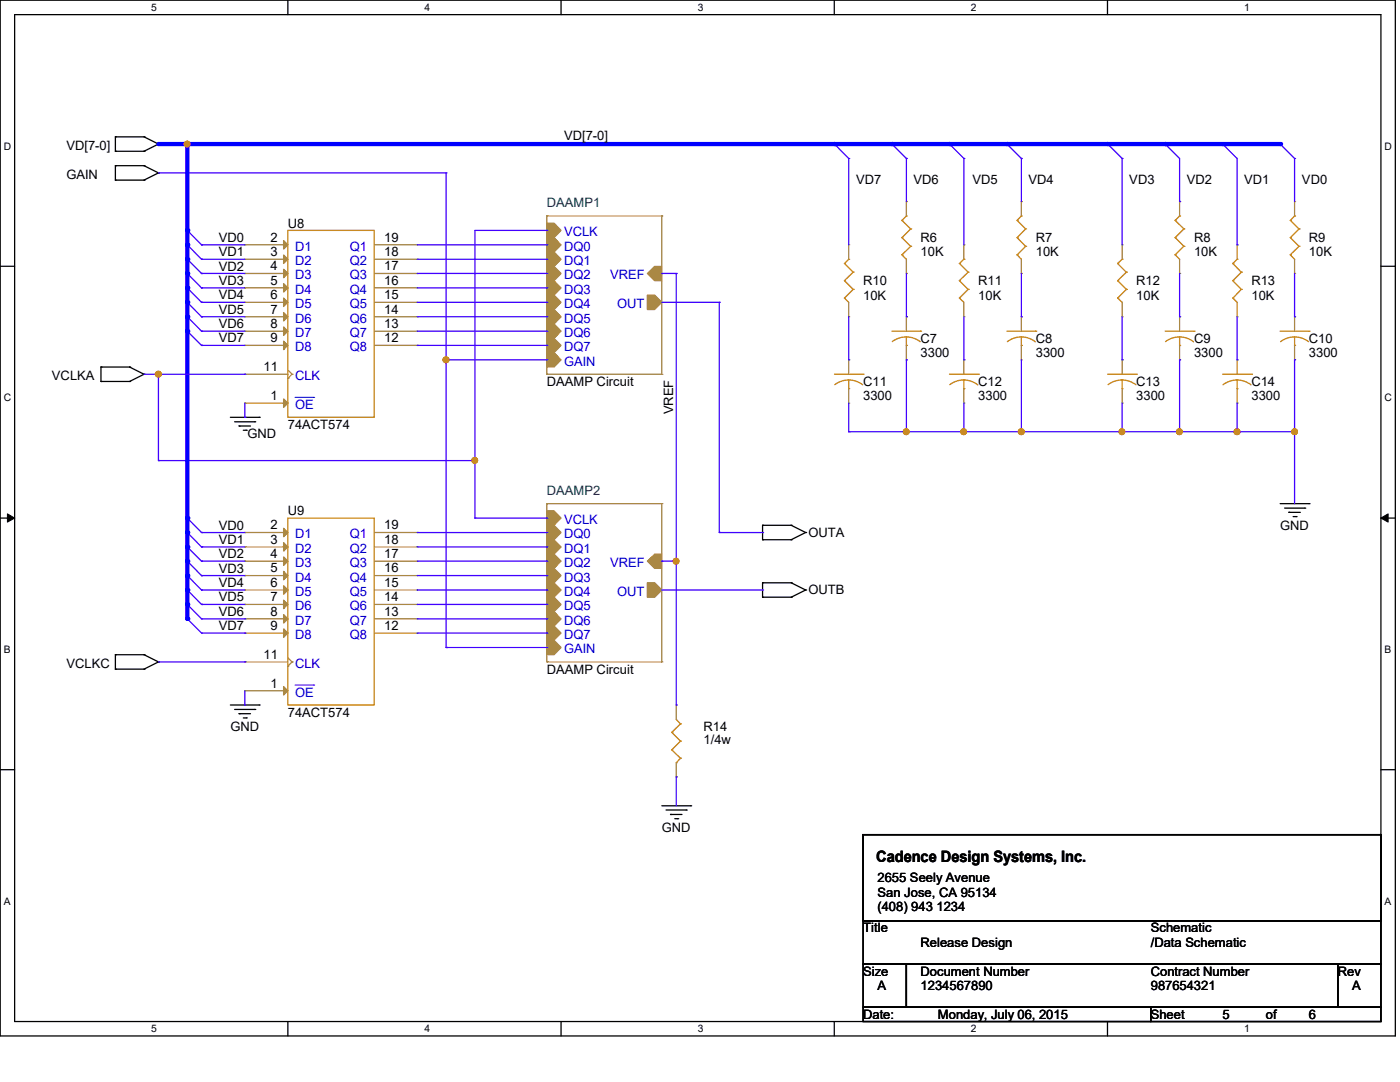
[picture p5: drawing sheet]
<svg xmlns="http://www.w3.org/2000/svg" width="279mm" height="216mm" viewBox="0 0 279 216" stroke-linecap="round" stroke-linejoin="round" font-family="sans-serif">
<path d="M0 0h278.5v206.7h-278.5zM2.9 2.9h272.7v200.9h-272.7z" fill="none" stroke="#000" stroke-width=".25"/>
<g fill="#fff">
<path d="M30.2 .3h1.1v2.3h-1.1z"/>
<path d="M30.2 204.1h1.1v2.3h-1.1z"/>
</g>
<path d="M57.4 0v2.9M57.4 203.8v2.9" fill="none" stroke="#000" stroke-width=".25"/>
<g fill="#fff">
<path d="M84.7 .3h1.1v2.3h-1.1z"/>
<path d="M84.7 204.1h1.1v2.3h-1.1z"/>
</g>
<path d="M112 0v2.9M112 203.8v2.9" fill="none" stroke="#000" stroke-width=".25"/>
<g fill="#fff">
<path d="M139.2 .3h1.1v2.3h-1.1z"/>
<path d="M139.2 204.1h1.1v2.3h-1.1z"/>
</g>
<path d="M166.5 0v2.9M166.5 203.8v2.9" fill="none" stroke="#000" stroke-width=".25"/>
<g fill="#fff">
<path d="M193.8 .3h1.1v2.3h-1.1z"/>
<path d="M193.8 204.1h1.1v2.3h-1.1z"/>
</g>
<path d="M221 0v2.9M221 203.8v2.9" fill="none" stroke="#000" stroke-width=".25"/>
<g fill="#fff">
<path d="M248.3 .3h1.1v2.3h-1.1z"/>
<path d="M248.3 204.1h1.1v2.3h-1.1z"/>
<path d="M.8 28h1.4v2.3h-1.4z"/>
<path d="M276.3 28h1.4v2.3h-1.4z"/>
<path d="M.8 78.2h1.4v2.3h-1.4z"/>
<path d="M276.3 78.2h1.4v2.3h-1.4z"/>
</g>
<path d="M0 53.1h2.9M275.6 53.1h2.9" fill="none" stroke="#000" stroke-width=".25"/>
<g fill="#fff">
<path d="M.8 128.5h1.3v2.2h-1.3z"/>
<path d="M276.3 128.5h1.3v2.2h-1.3z"/>
</g>
<path d="M0 103.4h2.9M275.6 103.4h2.9" fill="none" stroke="#000" stroke-width=".25"/>
<path d="M1.5 102.5l1.4 .9-1.4 .8zM275.6 103.4l1.4-.9v1.7z" fill="#000" stroke="#000" stroke-width=".2"/>
<g fill="#fff">
<path d="M.8 178.7h1.3v2.2h-1.3z"/>
<path d="M276.3 178.7h1.3v2.2h-1.3z"/>
</g>
<g fill="none" stroke="#000" stroke-width=".25">
<path d="M23 30.2h.1M23 27.3h.1M23 35.9h.1M23 33.1h.1M23 27.3v2.9M23 33.1v2.8M23 30.2h5.7M23 27.3h5.7M23 35.9h5.7M23 33.1h5.7M28.7 30.2h.1M28.7 27.3h.1"/>
<path d="M28.7 35.9h.1M28.7 33.1h.1M28.7 27.3l2.9 1.4M28.7 33.1l2.9 1.4M31.6 28.7h.1M31.6 34.5h.1M31.6 28.7l-2.9 1.5M31.6 34.5l-2.9 1.4M20.2 76.1h.1M20.2 73.2h.1M20.2 76.1h5.7M20.2 73.2v2.9"/>
<path d="M20.2 73.2h5.7M25.9 76.1h.1M25.9 73.2h.1M25.9 73.2l2.8 1.5M28.7 74.7h.1M28.7 74.7l-2.8 1.4M46 83.3h5.7M46.8 84.2h4M47.7 85h.1M47.7 85h2.3M48.6 85.9h.5M49.1 85.9h.1"/>
<path d="M50.8 84.2h.1M51.7 83.3h.1M152.2 119.2h.1M152.2 116.3h.1M152.2 107.7h.1M152.2 104.8h.1M152.2 116.3h5.7M152.2 119.2h5.7M152.2 104.8v2.9M152.2 116.3v2.9M152.2 104.8h5.7M152.2 107.7h5.7"/>
<path d="M157.9 116.3h.1M157.9 119.2h.1M157.9 104.8h.1M157.9 107.7h.1M157.9 116.3l2.9 1.4M157.9 104.8l2.9 1.5M160.8 117.7h.1M160.8 106.3h.1M160.8 117.7l-2.9 1.5M160.8 106.3l-2.9 1.4M255.5 100.5h5.7M256.4 101.4h4"/>
<path d="M257.2 102.2h.1M257.2 102.2h2.3M258.1 103.1h.6M258.7 103.1h.1M260.4 101.4h.1M261.2 100.5h.1M23 133.5h.1M23 130.6h.1M23 133.5h5.7M23 130.6v2.9M23 130.6h5.7M28.7 133.5h.1"/>
<path d="M28.7 130.6h.1M28.7 130.6l2.9 1.5M31.6 132.1h.1M31.6 132.1l-2.9 1.4M0 153.6h2.9M46 140.7h5.7M46.8 141.6h4M47.7 142.4h.1M47.7 142.4h2.3M48.6 143.3h.5M49.1 143.3h.1M50.8 141.6h.1"/>
<path d="M51.7 140.7h.1M275.6 153.6h2.9M132.1 160.8h5.7M132.9 161.6h4M133.8 162.5h.1M133.8 162.5h2.3M134.7 163.4h.6M135.3 163.4h.1M136.9 161.6h.1M137.8 160.8h.1M172.3 166.5h103.3v17.2h-103.3zM172.3 183.7h103.3v8.7h-103.3z"/>
<path d="M172.3 192.4h8.6v8.6h-8.6zM180.9 192.4h86.1v8.6h-86.1zM267 192.4h8.6v8.6h-8.6zM172.3 201h57.4v2.8h-57.4zM229.7 201h45.9v2.8h-45.9z"/>
</g>
<g fill="none" stroke="#4200ff" stroke-width=".25">
<path d="M31.6 34.5h57.4M89 34.5h.1M166.5 28.7h.1M166.5 28.7l2.9 2.9M178 28.7h.1M178 28.7l2.9 2.9M189.5 28.7h.1M189.5 28.7l2.9 2.9M201 28.7h.1M201 28.7l2.8 2.9M221.1 28.7h.1M221.1 28.7l2.8 2.9"/>
<path d="M232.5 28.7h.1M232.5 28.7l2.9 2.9M244 28.7h.1M244 28.7l2.9 2.9M255.5 28.7h.1M255.5 28.7l2.9 2.9M37.4 57.4l2.8 2.9M37.4 48.9l2.8 2.8M37.4 46l2.8 2.9M37.4 51.7l2.8 2.9M37.4 54.6l2.8 2.8M40.2 51.7h.1"/>
<path d="M40.2 48.9h.1M40.2 54.6h.1M40.2 57.4h.1M109.1 46h.1M109.1 46h-14.3v45.9M132.1 54.6h2.9M135 54.6h.1M135 54.6v86.1M203.8 54.6v8.6M235.4 54.6v8.6M258.4 54.6v8.6M28.7 74.7h2.9"/>
<path d="M31.6 74.7h.1M31.6 74.7v17.2M37.4 63.2l2.8 2.9M37.4 66.1l2.8 2.8M37.4 60.3l2.8 2.9M40.2 60.3h.1M40.2 66.1h.1M40.2 68.9h.1M40.2 63.2h.1M89 71.8h20.1M109.1 71.8h.1M132.1 60.3h11.5"/>
<path d="M143.6 60.3h.1M143.6 60.3v46M169.4 71.8h.1M169.4 63.2v8.6M180.9 71.8h.1M180.9 71.8v14.3M192.4 71.8h.1M192.4 63.2v8.6M203.8 63.2h.1M203.8 71.8v14.3M223.9 71.8h.1M223.9 63.2v8.6"/>
<path d="M235.4 71.8h.1M235.4 63.2h.1M235.4 71.8v14.3M246.9 71.8h.1M246.9 63.2v8.6M258.4 71.8h.1M258.4 63.2h.1M258.4 71.8v28.7M31.6 91.9h.1M31.6 91.9h63.2M94.8 91.9h.1M169.4 86.1h.1"/>
<path d="M169.4 86.1h89M169.4 80.4v5.7M180.9 86.1h.1M192.4 86.1h.1M192.4 80.4v5.7M203.8 86.1h.1M223.9 86.1h.1M223.9 80.4v5.7M235.4 86.1h.1M246.9 86.1h.1M246.9 80.4v5.7M258.4 86.1h.1"/>
<path d="M37.4 114.9l2.8 2.8M37.4 117.7l2.8 2.9M37.4 106.3l2.8 2.8M37.4 109.1l2.8 2.9M37.4 103.4l2.8 2.9M37.4 112l2.8 2.9M40.2 117.7h.1M40.2 109.1h.1M40.2 112h.1M40.2 106.3h.1M40.2 114.9h.1M132.1 112h.1"/>
<path d="M132.1 117.7h20.1M132.1 112h2.9M135 112h.1M143.6 106.3h.1M143.6 106.3h8.6M152.2 117.7h.1M152.2 106.3h.1M31.6 132.1h17.3M37.4 123.5l2.8 2.8M37.4 120.6l2.8 2.9M40.2 126.3h.1M40.2 120.6h.1"/>
<path d="M40.2 123.5h.1M48.9 132.1h.1M89 129.2h20.1M109.1 129.2h.1M135 140.7h.1M135 155h.1M135 155v5.8"/>
</g>
<g fill="none" stroke="#cc8006" stroke-width=".25">
<path d="M57.4 46h17.3v37.3h-17.3zM168.5 59.5h.1M168.5 56h.1M168.5 52.6h.1M168.5 59.5l.9 .8M168.5 56l1.8 1.7M168.5 52.6l1.8 1.7M169.4 51.7h.1M169.4 51.7l-.9 .9M170.3 57.7h.1M170.3 54.3h.1M170.3 57.7l-1.8 1.8"/>
<path d="M170.3 54.3l-1.8 1.7M180 50.8h.1M180 47.4h.1M180 44h.1M180 50.8l.9 .9M180 47.4l1.7 1.7M180 44l1.7 1.7M180.9 43.1h.1M180.9 43.1l-.9 .9M181.7 49.1h.1M181.7 45.7h.1M181.7 49.1l-1.7 1.7"/>
<path d="M181.7 45.7l-1.7 1.7M191.5 59.5h.1M191.5 56h.1M191.5 52.6h.1M191.5 59.5l.9 .8M191.5 56l1.7 1.7M191.5 52.6l1.7 1.7M192.4 51.7h.1M192.4 51.7l-.9 .9M193.2 57.7h.1M193.2 54.3h.1M193.2 57.7l-1.7 1.8"/>
<path d="M193.2 54.3l-1.7 1.7M203 50.8h.1M203 47.4h.1M203 44h.1M203 50.8l.8 .9M203 47.4l1.7 1.7M203 44l1.7 1.7M203.8 43.1h.1M203.8 43.1l-.8 .9M204.7 49.1h.1M204.7 45.7h.1M204.7 49.1l-1.7 1.7"/>
<path d="M204.7 45.7l-1.7 1.7M223.1 59.5h.1M223.1 56h.1M223.1 52.6h.1M223.1 59.5l.8 .8M223.1 56l1.7 1.7M223.1 52.6l1.7 1.7M223.9 51.7h.1M223.9 51.7l-.8 .9M224.8 57.7h.1M224.8 54.3h.1M224.8 57.7l-1.7 1.8"/>
<path d="M224.8 54.3l-1.7 1.7M234.5 50.8h.1M234.5 47.4h.1M234.5 44h.1M234.5 50.8l.9 .9M234.5 47.4l1.8 1.7M234.5 44l1.8 1.7M235.4 43.1h.1M235.4 43.1l-.9 .9M236.3 49.1h.1M236.3 45.7h.1M236.3 49.1l-1.8 1.7"/>
<path d="M236.3 45.7l-1.8 1.7M246 59.5h.1M246 56h.1M246 52.6h.1M246 59.5l.9 .8M246 56l1.7 1.7M246 52.6l1.7 1.7M246.9 51.7h.1M246.9 51.7l-.9 .9M247.7 57.7h.1M247.7 54.3h.1M247.7 57.7l-1.7 1.8"/>
<path d="M247.7 54.3l-1.7 1.7M257.5 50.8h.1M257.5 47.4h.1M257.5 44h.1M257.5 50.8l.9 .9M257.5 47.4l1.7 1.7M257.5 44l1.7 1.7M258.4 43.1h.1M258.4 43.1l-.9 .9M259.2 49.1h.1M259.2 45.7h.1M259.2 49.1l-1.7 1.7"/>
<path d="M259.2 45.7l-1.7 1.7M166.5 74.7h5.8M169.4 77.6h.1M169.4 75.8l1.5 .3 1.3 .7M169.4 75.8l-1.5 .3-1.3 .7M169.4 75.8v1.8M172.3 74.7h.1M178 66.1h5.7M180.9 68.9h.1M180.9 67.2l1.4 .3 1.3 .7M180.9 67.2l-1.5 .3-1.3 .7M180.9 67.2v1.7"/>
<path d="M183.7 66.1h.1M189.5 74.7h5.7M192.4 77.6h.1M192.4 75.8l1.4 .3 1.3 .7M192.4 75.8l-1.5 .3-1.3 .7M192.4 75.8v1.8M195.2 74.7h.1M201 66.1h5.7M203.8 68.9h.1M203.8 67.2l1.5 .3 1.3 .7M203.8 67.2l-1.5 .3-1.3 .7M203.8 67.2v1.7"/>
<path d="M206.7 66.1h.1M221.1 74.7h5.7M223.9 77.6h.1M223.9 75.8l1.5 .3 1.3 .7M223.9 75.8l-1.5 .3-1.3 .7M223.9 75.8v1.8M226.8 74.7h.1M232.5 66.1h5.8M235.4 68.9h.1M235.4 67.2l1.5 .3 1.3 .7M235.4 67.2l-1.5 .3-1.3 .7M235.4 67.2v1.7"/>
<path d="M238.3 66.1h.1M244 74.7h5.8M246.9 77.6h.1M246.9 75.8l1.5 .3 1.3 .7M246.9 75.8l-1.5 .3-1.3 .7M246.9 75.8v1.8M249.8 74.7h.1M255.5 66.1h5.7M258.4 68.9h.1M258.4 67.2l1.4 .3 1.4 .7M258.4 67.2l-1.5 .3-1.3 .7M258.4 67.2v1.7"/>
<path d="M261.2 66.1h.1M57.4 103.4h17.3v37.3h-17.3zM134.1 146.1h.1M134.1 149.6h.1M134.1 146.1l1.7 1.8M134.1 149.6l1.7 1.7M135 152.2h.1M135 143.6l.8 .8M135.8 144.4h.1M135.8 147.9h.1M135.8 151.3h.1M135.8 144.4l-1.7 1.7"/>
<path d="M135.8 147.9l-1.7 1.7M135.8 151.3l-.8 .9"/>
</g>
<g fill="#a84" stroke="#a84" stroke-width=".25">
<path d="M56.6 48l.8 .9-.8 .8z"/>
<path d="M56.6 50.9l.8 .8-.8 .9z"/>
<path d="M56.6 53.7l.8 .9-.8 .8z"/>
<path d="M56.6 56.6l.8 .8-.8 .9z"/>
<path d="M56.6 59.5l.8 .8-.8 .9z"/>
<path d="M56.6 62.4l.8 .8-.8 .9z"/>
<path d="M56.6 65.2l.8 .9-.8 .8z"/>
<path d="M56.6 68.1l.8 .8-.8 .9z"/>
<path d="M56.6 79.6l.8 .8-.8 .9z"/>
<path d="M56.6 105.4l.8 .9-.8 .8z"/>
<path d="M56.6 108.3l.8 .8-.8 .9z"/>
<path d="M56.6 111.1l.8 .9-.8 .8z"/>
<path d="M56.6 114l.8 .9-.8 .8z"/>
<path d="M56.6 116.9l.8 .8-.8 .9z"/>
<path d="M56.6 119.8l.8 .8-.8 .9z"/>
<path d="M56.6 122.6l.8 .9-.8 .8z"/>
<path d="M56.6 125.5l.8 .8-.8 .9z"/>
<path d="M56.6 137l.8 .8-.8 .9z"/>
<path d="M109.1 101.9h1.5l1.4 1.5-1.4 1.4h-1.5z" fill-rule="evenodd"/>
<path d="M109.1 104.8h1.5l1.4 1.5-1.4 1.4h-1.5z" fill-rule="evenodd"/>
<path d="M109.1 107.7h1.5l1.4 1.4-1.4 1.5h-1.5z" fill-rule="evenodd"/>
<path d="M109.1 110.6h1.5l1.4 1.4-1.4 1.4h-1.5z" fill-rule="evenodd"/>
<path d="M109.1 113.4h1.5l1.4 1.5-1.4 1.4h-1.5z" fill-rule="evenodd"/>
<path d="M109.1 116.3h1.5l1.4 1.4-1.4 1.5h-1.5z" fill-rule="evenodd"/>
<path d="M109.1 119.2h1.5l1.4 1.4-1.4 1.4h-1.5z" fill-rule="evenodd"/>
<path d="M109.1 122h1.5l1.4 1.5-1.4 1.4h-1.5z" fill-rule="evenodd"/>
<path d="M109.1 124.9h1.5l1.4 1.4-1.4 1.5h-1.5z" fill-rule="evenodd"/>
<path d="M109.1 127.8h1.5l1.4 1.4-1.4 1.4h-1.5z" fill-rule="evenodd"/>
<path d="M129.2 112l1.4-1.4h1.5v2.8h-1.5z" fill-rule="evenodd"/>
<path d="M129.2 116.3h1.4l1.5 1.4-1.5 1.5h-1.4z" fill-rule="evenodd"/>
<path d="M109.1 44.5h1.5l1.4 1.5-1.4 1.4h-1.5z" fill-rule="evenodd"/>
<path d="M109.1 47.4h1.5l1.4 1.5-1.4 1.4h-1.5z" fill-rule="evenodd"/>
<path d="M109.1 50.3h1.5l1.4 1.4-1.4 1.5h-1.5z" fill-rule="evenodd"/>
<path d="M109.1 53.2h1.5l1.4 1.4-1.4 1.4h-1.5z" fill-rule="evenodd"/>
<path d="M109.1 56h1.5l1.4 1.4-1.4 1.5h-1.5z" fill-rule="evenodd"/>
<path d="M109.1 58.9h1.5l1.4 1.4-1.4 1.5h-1.5z" fill-rule="evenodd"/>
<path d="M109.1 61.8h1.5l1.4 1.4-1.4 1.4h-1.5z" fill-rule="evenodd"/>
<path d="M109.1 64.6h1.5l1.4 1.5-1.4 1.4h-1.5z" fill-rule="evenodd"/>
<path d="M109.1 67.5h1.5l1.4 1.4-1.4 1.5h-1.5z" fill-rule="evenodd"/>
<path d="M109.1 70.4h1.5l1.4 1.4-1.4 1.4h-1.5z" fill-rule="evenodd"/>
<path d="M129.2 54.6l1.4-1.4h1.5v2.8h-1.5z" fill-rule="evenodd"/>
<path d="M129.2 58.9h1.4l1.5 1.4-1.5 1.5h-1.4z" fill-rule="evenodd"/>
</g>
<g fill="none" stroke="#a84" stroke-width=".25">
<path d="M48.9 48.9h.1M48.9 51.7h.1M48.9 54.6h.1M48.9 57.4h.1M48.9 48.9h8.5M48.9 51.7h8.5M48.9 54.6h8.5M48.9 57.4h8.5M74.7 48.9h8.6M74.7 51.7h8.6M74.7 54.6h8.6M74.7 57.4h8.6"/>
<path d="M83.3 48.9h.1M83.3 51.7h.1M83.3 54.6h.1M83.3 57.4h.1M109.1 43.1h.1M109.1 43.1v31.6M109.1 43.1h23M132.1 43.1h.1M132.1 43.1v31.6M169.4 48.9h.1M169.4 48.9v2.8M180.9 54.6h.1"/>
<path d="M180.9 40.2h.1M180.9 40.2v2.9M180.9 51.7v2.9M192.4 48.9h.1M192.4 48.9v2.8M203.8 54.6h.1M203.8 40.2h.1M203.8 40.2v2.9M203.8 51.7v2.9M223.9 48.9h.1M223.9 48.9v2.8M235.4 54.6h.1"/>
<path d="M235.4 40.2h.1M235.4 40.2v2.9M235.4 51.7v2.9M246.9 48.9h.1M246.9 48.9v2.8M258.4 54.6h.1M258.4 40.2h.1M258.4 40.2v2.9M258.4 51.7v2.9M48.9 60.3h.1M48.9 63.2h.1M48.9 66.1h.1"/>
<path d="M48.9 68.9h.1M48.9 74.7h.1M48.9 60.3h8.5M48.9 63.2h8.5M48.9 66.1h8.5M48.9 68.9h8.5M48.9 74.7h8.5M57.4 75.5h.1M57.4 73.8l.9 .9M58.3 74.7h.1M58.3 74.7l-.9 .8M74.7 60.3h8.6"/>
<path d="M74.7 63.2h8.6M74.7 66.1h8.6M74.7 68.9h8.6M83.3 60.3h.1M83.3 63.2h.1M83.3 66.1h.1M83.3 68.9h.1M109.1 74.7h.1M109.1 74.7h23M132.1 74.7h.1M169.4 63.2h.1M169.4 71.8h.1"/>
<path d="M169.4 60.3v2.9M169.4 71.8v2.9M169.4 77.6v2.8M180.9 63.2h.1M180.9 71.8h.1M180.9 63.2v2.9M180.9 68.9v2.9M192.4 63.2h.1M192.4 71.8h.1M192.4 60.3v2.9M192.4 71.8v2.9M192.4 77.6v2.8"/>
<path d="M203.8 63.2h.1M203.8 71.8h.1M203.8 63.2v2.9M203.8 68.9v2.9M223.9 63.2h.1M223.9 71.8h.1M223.9 60.3v2.9M223.9 71.8v2.9M223.9 77.6v2.8M235.4 63.2h.1M235.4 71.8h.1M235.4 63.2v2.9"/>
<path d="M235.4 68.9v2.9M246.9 63.2h.1M246.9 71.8h.1M246.9 60.3v2.9M246.9 71.8v2.9M246.9 77.6v2.8M258.4 63.2h.1M258.4 71.8h.1M258.4 63.2v2.9M258.4 68.9v2.9M48.9 80.4h.1M48.9 80.4h8.5"/>
<path d="M169.4 80.4h.1M192.4 80.4h.1M223.9 80.4h.1M246.9 80.4h.1M48.9 106.3h.1M48.9 109.1h.1M48.9 112h.1M48.9 114.9h.1M48.9 117.7h.1M48.9 106.3h8.5M48.9 109.1h8.5M48.9 112h8.5"/>
<path d="M48.9 114.9h8.5M48.9 117.7h8.5M74.7 106.3h8.6M74.7 109.1h8.6M74.7 112h8.6M74.7 114.9h8.6M74.7 117.7h8.6M83.3 106.3h.1M83.3 109.1h.1M83.3 112h.1M83.3 114.9h.1M83.3 117.7h.1"/>
<path d="M109.1 100.5h.1M109.1 100.5h23M109.1 100.5v31.6M132.1 100.5h.1M132.1 100.5v31.6M48.9 120.6h.1M48.9 123.5h.1M48.9 126.3h.1M48.9 132.1h.1M48.9 137.8h.1M48.9 120.6h8.5M48.9 123.5h8.5"/>
<path d="M48.9 126.3h8.5M48.9 132.1h8.5M48.9 137.8h8.5M57.4 132.9h.1M57.4 131.2l.9 .9M58.3 132.1h.1M58.3 132.1l-.9 .8M74.7 120.6h8.6M74.7 123.5h8.6M74.7 126.3h8.6M83.3 120.6h.1M83.3 123.5h.1"/>
<path d="M83.3 126.3h.1M109.1 132.1h.1M109.1 132.1h23M132.1 132.1h.1M135 140.7h.1M135 155h.1M135 140.7v2.9M135 152.2v2.8"/>
</g>
<path d="M58.9 79.3h3.7M62.6 79.3h.1M58.9 136.7h3.7M62.6 136.7h.1" fill="none" stroke="#00c" stroke-width=".2"/>
<g fill="#f00" stroke="#f00" stroke-width=".25">
<circle cx="258.4" cy="86.1" r=".55"/>
<circle cx="94.7" cy="91.9" r=".55"/>
<circle cx="235.4" cy="86.1" r=".55"/>
<circle cx="180.8" cy="86.1" r=".55"/>
<circle cx="246.9" cy="86.1" r=".56"/>
<circle cx="134.9" cy="112" r=".55"/>
<circle cx="192.3" cy="86.1" r=".55"/>
<circle cx="203.8" cy="86.1" r=".56"/>
<circle cx="223.9" cy="86.1" r=".55"/>
</g>
<path d="M37.4 48.9v2.8" fill="none" stroke="#00f" stroke-width=".85"/>
<circle cx="37.4" cy="51.7" r=".42" fill="#00f"/>
<path d="M37.4 103.4v2.9" fill="none" stroke="#00f" stroke-width=".85"/>
<circle cx="37.4" cy="106.3" r=".42" fill="#00f"/>
<path d="M37.4 57.4v2.9" fill="none" stroke="#00f" stroke-width=".85"/>
<circle cx="37.4" cy="60.3" r=".42" fill="#00f"/>
<path d="M246.9 31.6v17.3M40.2 57.4h.1M40.2 57.4h8.7M246.9 48.9h.1" fill="none" stroke="#4200ff" stroke-width=".25"/>
<path d="M178 28.7h11.5" fill="none" stroke="#00f" stroke-width=".85"/>
<circle cx="189.5" cy="28.7" r=".42" fill="#00f"/>
<path d="M37.4 51.7v2.9" fill="none" stroke="#00f" stroke-width=".85"/>
<circle cx="37.4" cy="54.6" r=".42" fill="#00f"/>
<path d="M223.9 31.6h.1M223.9 31.6v17.3M40.2 48.9h.1M40.2 48.9h8.7M180.9 54.6v8.6M180.9 63.2h.1M40.2 109.1h.1M40.2 109.1h8.7" fill="none" stroke="#4200ff" stroke-width=".25"/>
<path d="M166.5 28.7h11.5" fill="none" stroke="#00f" stroke-width=".85"/>
<circle cx="178" cy="28.7" r=".42" fill="#00f"/>
<path d="M40.2 51.7h.1M40.2 51.7h8.7M40.2 66.1h.1M40.2 66.1h8.7" fill="none" stroke="#4200ff" stroke-width=".25"/>
<path d="M201 28.7h20.1" fill="none" stroke="#00f" stroke-width=".85"/>
<circle cx="221.1" cy="28.7" r=".42" fill="#00f"/>
<path d="M37.4 63.2v2.9" fill="none" stroke="#00f" stroke-width=".85"/>
<circle cx="37.4" cy="66.1" r=".42" fill="#00f"/>
<path d="M169.4 31.6h.1M169.4 31.6v17.3M258.4 31.6h.1M258.4 31.6v8.6M40.2 68.9h.1M40.2 68.9h8.7" fill="none" stroke="#4200ff" stroke-width=".25"/>
<path d="M189.5 28.7h11.5" fill="none" stroke="#00f" stroke-width=".85"/>
<circle cx="201" cy="28.7" r=".42" fill="#00f"/>
<path d="M40.2 123.5h8.7M48.9 123.5h.1" fill="none" stroke="#4200ff" stroke-width=".25"/>
<path d="M37.4 28.7v17.3" fill="none" stroke="#00f" stroke-width=".85"/>
<circle cx="37.4" cy="46" r=".42" fill="#00f"/>
<path d="M37.4 46v2.9" fill="none" stroke="#00f" stroke-width=".85"/>
<circle cx="37.4" cy="48.9" r=".42" fill="#00f"/>
<path d="M180.9 31.6h.1M180.9 31.6v8.6" fill="none" stroke="#4200ff" stroke-width=".25"/>
<path d="M221.1 28.7h11.4" fill="none" stroke="#00f" stroke-width=".85"/>
<circle cx="232.5" cy="28.7" r=".42" fill="#00f"/>
<path d="M40.2 54.6h.1M40.2 54.6h8.7" fill="none" stroke="#4200ff" stroke-width=".25"/>
<path d="M37.4 114.9v2.8" fill="none" stroke="#00f" stroke-width=".85"/>
<circle cx="37.4" cy="117.7" r=".42" fill="#00f"/>
<path d="M37.4 109.1v2.9" fill="none" stroke="#00f" stroke-width=".85"/>
<circle cx="37.4" cy="112" r=".42" fill="#00f"/>
<path d="M31.6 28.7h5.8" fill="none" stroke="#00f" stroke-width=".85"/>
<circle cx="37.4" cy="28.7" r=".42" fill="#00f"/>
<path d="M40.2 120.6h.1M40.2 120.6h8.7" fill="none" stroke="#4200ff" stroke-width=".25"/>
<path d="M37.4 120.6v2.9" fill="none" stroke="#00f" stroke-width=".85"/>
<circle cx="37.4" cy="123.5" r=".42" fill="#00f"/>
<path d="M37.4 106.3v2.8" fill="none" stroke="#00f" stroke-width=".85"/>
<circle cx="37.4" cy="109.1" r=".42" fill="#00f"/>
<path d="M203.8 31.6h.1M203.8 31.6v8.6" fill="none" stroke="#4200ff" stroke-width=".25"/>
<path d="M37.4 28.7h129.1" fill="none" stroke="#00f" stroke-width=".85"/>
<circle cx="166.5" cy="28.7" r=".42" fill="#00f"/>
<circle cx="37.3" cy="28.7" r=".55" fill="#f00" stroke="#f00" stroke-width=".25"/>
<path d="M40.2 106.3h.1M40.2 114.9h.1M40.2 112h.1M40.2 106.3h8.7M40.2 114.9h8.7M40.2 112h8.7" fill="none" stroke="#4200ff" stroke-width=".25"/>
<path d="M37.4 66.1v37.3" fill="none" stroke="#00f" stroke-width=".85"/>
<circle cx="37.4" cy="103.4" r=".42" fill="#00f"/>
<path d="M235.4 31.6v8.6M235.4 40.2h.1M40.2 63.2h.1M40.2 63.2h8.7" fill="none" stroke="#4200ff" stroke-width=".25"/>
<path d="M37.4 54.6v2.8" fill="none" stroke="#00f" stroke-width=".85"/>
<circle cx="37.4" cy="57.4" r=".42" fill="#00f"/>
<path d="M37.4 112v2.9" fill="none" stroke="#00f" stroke-width=".85"/>
<circle cx="37.4" cy="114.9" r=".42" fill="#00f"/>
<path d="M37.4 60.3v2.9" fill="none" stroke="#00f" stroke-width=".85"/>
<circle cx="37.4" cy="63.2" r=".42" fill="#00f"/>
<path d="M37.4 117.7v2.9" fill="none" stroke="#00f" stroke-width=".85"/>
<circle cx="37.4" cy="120.6" r=".42" fill="#00f"/>
<path d="M40.2 117.7h.1M40.2 117.7h8.7M40.2 126.3h8.7M48.9 126.3h.1" fill="none" stroke="#4200ff" stroke-width=".25"/>
<path d="M232.5 28.7h11.5" fill="none" stroke="#00f" stroke-width=".85"/>
<circle cx="244" cy="28.7" r=".42" fill="#00f"/>
<path d="M192.4 31.6h.1M192.4 31.6v17.3" fill="none" stroke="#4200ff" stroke-width=".25"/>
<path d="M244 28.7h11.5" fill="none" stroke="#00f" stroke-width=".85"/>
<circle cx="255.5" cy="28.7" r=".42" fill="#00f"/>
<g fill="none" stroke="#4200ff" stroke-width=".25">
<path d="M89 34.5v94.7M83.3 48.9h25.8M83.3 51.7h25.8M83.3 54.6h25.8M83.3 57.4h25.8M109.1 48.9h.1M109.1 51.7h.1M109.1 54.6h.1M109.1 57.4h.1M31.6 74.7h17.3M40.2 60.3h.1M40.2 60.3h8.7"/>
<path d="M48.9 74.7h.1M83.3 60.3h25.8M83.3 63.2h25.8M83.3 66.1h25.8M83.3 68.9h25.8M89 71.8h.1M109.1 60.3h.1M109.1 63.2h.1M109.1 66.1h.1M109.1 68.9h.1M48.9 83.3h.1M48.9 80.4v2.9"/>
<path d="M94.8 91.9v11.5M83.3 106.3h25.8M83.3 109.1h25.8M83.3 112h25.8M83.3 114.9h25.8M83.3 117.7h25.8M94.8 103.4h.1M94.8 103.4h14.3M109.1 103.4h.1M109.1 106.3h.1M109.1 109.1h.1M109.1 112h.1"/>
<path d="M109.1 114.9h.1M109.1 117.7h.1M48.9 137.8v2.9M83.3 120.6h25.8M83.3 123.5h25.8M83.3 126.3h25.8M89 129.2h.1M109.1 120.6h.1M109.1 123.5h.1M109.1 126.3h.1M48.9 140.7h.1"/>
</g>
<g fill="#f00" stroke="#f00" stroke-width=".25">
<circle cx="89" cy="71.8" r=".56"/>
<circle cx="31.6" cy="74.7" r=".56"/>
<circle cx="258.4" cy="86.1" r=".55"/>
<circle cx="94.7" cy="91.9" r=".55"/>
<circle cx="235.4" cy="86.1" r=".55"/>
<circle cx="180.8" cy="86.1" r=".55"/>
<circle cx="246.9" cy="86.1" r=".56"/>
<circle cx="134.9" cy="112" r=".55"/>
<circle cx="192.3" cy="86.1" r=".55"/>
<circle cx="203.8" cy="86.1" r=".56"/>
<circle cx="223.9" cy="86.1" r=".55"/>
<circle cx="37.3" cy="28.7" r=".55"/>
</g>
<text font-size="3.1" x="174.8" y="172">Cadence Design Systems, Inc.</text>
<g font-size="2.6">
<text x="13.3" y="29.9">VD[7-0]</text>
<text x="112.6" y="27.9">VD[7-0]</text>
<text x="13.3" y="35.7">GAIN</text>
<text x="170.9" y="36.8">VD7</text>
<text x="182.3" y="36.8">VD6</text>
<text x="194.1" y="36.8">VD5</text>
<text x="205.3" y="36.8">VD4</text>
<text x="225.4" y="36.8">VD3</text>
<text x="236.9" y="36.8">VD2</text>
<text x="248.3" y="36.8">VD1</text>
<text x="259.8" y="36.8">VD0</text>
<text x="57.4" y="45.4">U8</text>
<text x="43.7" y="48.3">VD0</text>
<text x="43.7" y="51.1">VD1</text>
<text x="43.7" y="54">VD2</text>
<text x="54" y="48.2">2</text>
<text x="54" y="51.1">3</text>
<text x="54" y="53.9">4</text>
<text x="76.7" y="48.2">19</text>
<text x="76.7" y="51.1">18</text>
<text x="76.7" y="53.9">17</text>
<text x="183.7" y="48.3">R6</text>
<text x="183.7" y="51.2">10K</text>
<text x="206.7" y="48.3">R7</text>
<text x="206.7" y="51.2">10K</text>
<text x="238.3" y="48.3">R8</text>
<text x="238.3" y="51.2">10K</text>
<text x="261.2" y="48.3">R9</text>
<text x="261.2" y="51.2">10K</text>
<text x="43.7" y="56.9">VD3</text>
<text x="43.7" y="59.7">VD4</text>
<text x="54" y="56.8">5</text>
<text x="54" y="59.7">6</text>
<text x="76.7" y="56.8">16</text>
<text x="76.7" y="59.7">15</text>
<text x="172.3" y="56.9">R10</text>
<text x="172.3" y="59.8">10K</text>
<text x="195.2" y="56.9">R11</text>
<text x="195.2" y="59.8">10K</text>
<text x="226.8" y="56.9">R12</text>
<text x="226.8" y="59.8">10K</text>
<text x="249.8" y="56.9">R13</text>
<text x="249.8" y="59.8">10K</text>
<text x="43.7" y="65.5">VD6</text>
<text x="43.7" y="62.6">VD5</text>
<text x="54" y="62.6">7</text>
<text x="54" y="65.4">8</text>
<text x="76.7" y="62.6">14</text>
<text x="76.7" y="65.4">13</text>
<text x="43.7" y="68.3">VD7</text>
<text x="54" y="68.3">9</text>
<text x="76.7" y="68.3">12</text>
<text x="183.7" y="68.4">C7</text>
<text x="183.7" y="71.2">3300</text>
<text x="206.7" y="68.4">C8</text>
<text x="206.7" y="71.2">3300</text>
<text x="238.3" y="68.4">C9</text>
<text x="238.3" y="71.2">3300</text>
<text x="261.2" y="68.4">C10</text>
<text x="261.2" y="71.2">3300</text>
<text x="10.4" y="75.9">VCLKA</text>
<text x="52.6" y="74">11</text>
<text x="109.1" y="77">DAAMP Circuit</text>
<text x="172.3" y="77">C11</text>
<text x="195.2" y="77">C12</text>
<text x="226.8" y="77">C13</text>
<text x="249.8" y="77">C14</text>
<text x="54" y="79.8">1</text>
<text x="134.4" y="82.7" transform="rotate(-90 134.4 82.7)">VREF</text>
<text x="172.3" y="79.9">3300</text>
<text x="195.2" y="79.9">3300</text>
<text x="226.8" y="79.9">3300</text>
<text x="249.8" y="79.9">3300</text>
<text x="49.4" y="87.3">GND</text>
<text x="57.4" y="85.6">74ACT574</text>
<text x="43.7" y="105.7">VD0</text>
<text x="54" y="105.6">2</text>
<text x="57.4" y="102.8">U9</text>
<text x="76.7" y="105.6">19</text>
<text x="161.4" y="107.1">OUTA</text>
<text x="255.5" y="105.7">GND</text>
<text x="43.7" y="108.5">VD1</text>
<text x="43.7" y="111.4">VD2</text>
<text x="54" y="108.5">3</text>
<text x="54" y="111.3">4</text>
<text x="76.7" y="108.5">18</text>
<text x="76.7" y="111.3">17</text>
<text x="43.7" y="114.3">VD3</text>
<text x="43.7" y="117.1">VD4</text>
<text x="54" y="114.2">5</text>
<text x="54" y="117.1">6</text>
<text x="54" y="120">7</text>
<text x="76.7" y="114.2">16</text>
<text x="76.7" y="117.1">15</text>
<text x="76.7" y="120">14</text>
<text x="161.4" y="118.6">OUTB</text>
<text x="43.7" y="122.9">VD6</text>
<text x="43.7" y="120">VD5</text>
<text x="43.7" y="125.7">VD7</text>
<text x="54" y="122.9">8</text>
<text x="54" y="125.7">9</text>
<text x="76.7" y="122.9">13</text>
<text x="76.7" y="125.7">12</text>
<text x="52.6" y="131.4">11</text>
<text x="13.3" y="133.3">VCLKC</text>
<text x="54" y="137.2">1</text>
<text x="109.1" y="134.4">DAAMP Circuit</text>
<text x="57.4" y="143">74ACT574</text>
<text x="46" y="145.9">GND</text>
<text x="140.4" y="145.9">R14</text>
<text x="140.4" y="148.5">1/4w</text>
<text x="132.1" y="166">GND</text>
<text x="175.1" y="176">2655 Seely Avenue</text>
<text x="175.1" y="178.9">San Jose, CA 95134</text>
<text x="175.1" y="181.8">(408) 943 1234</text>
<text x="172.3" y="186.1">Title</text>
<text x="183.7" y="188.9">Release Design</text>
<text x="229.7" y="186.1">Schematic</text>
<text x="229.7" y="188.9">/Data Schematic</text>
<text x="172.3" y="194.7">Size</text>
<text x="175.1" y="197.6">A</text>
<text x="183.7" y="194.7">Document Number</text>
<text x="183.7" y="197.6">1234567890</text>
<text x="229.7" y="194.7">Contract Number</text>
<text x="229.7" y="197.6">987654321</text>
<text x="267" y="194.7">Rev</text>
<text x="269.8" y="197.6">A</text>
<text x="172.3" y="203.3">Date:</text>
<text x="187.2" y="203.3">Monday, July 06, 2015</text>
<text x="229.7" y="203.3">Sheet</text>
<text x="244" y="203.3">5</text>
<text x="252.6" y="203.3">of</text>
<text x="261.2" y="203.3">6</text>
</g>
<g font-size="2.6" fill="#004040">
<text x="109.1" y="41.4">DAAMP1</text>
<text x="109.1" y="98.8">DAAMP2</text>
</g>
<g font-size="2.6" fill="#00c">
<text x="112.6" y="47.2">VCLK</text>
<text x="58.9" y="50">D1</text>
<text x="58.9" y="52.9">D2</text>
<text x="69.8" y="50">Q1</text>
<text x="69.8" y="52.9">Q2</text>
<text x="112.6" y="50">DQ0</text>
<text x="112.6" y="52.9">DQ1</text>
<text x="58.9" y="55.8">D3</text>
<text x="58.9" y="58.6">D4</text>
<text x="69.8" y="55.8">Q3</text>
<text x="69.8" y="58.6">Q4</text>
<text x="112.6" y="55.8">DQ2</text>
<text x="112.6" y="58.6">DQ3</text>
<text x="121.8" y="55.8">VREF</text>
<text x="58.9" y="61.5">D5</text>
<text x="58.9" y="64.4">D6</text>
<text x="69.8" y="61.5">Q5</text>
<text x="69.8" y="64.4">Q6</text>
<text x="112.6" y="61.5">DQ4</text>
<text x="112.6" y="64.4">DQ5</text>
<text x="123.2" y="61.5">OUT</text>
<text x="58.9" y="67.3">D7</text>
<text x="58.9" y="70.1">D8</text>
<text x="69.8" y="67.3">Q7</text>
<text x="69.8" y="70.1">Q8</text>
<text x="112.6" y="67.3">DQ6</text>
<text x="112.6" y="70.1">DQ7</text>
<text x="58.9" y="75.9">CLK</text>
<text x="112.6" y="73">GAIN</text>
<text x="58.9" y="81.6">OE</text>
<text x="58.9" y="107.4">D1</text>
<text x="69.8" y="107.4">Q1</text>
<text x="112.6" y="104.6">VCLK</text>
<text x="112.6" y="107.4">DQ0</text>
<text x="58.9" y="110.3">D2</text>
<text x="58.9" y="113.2">D3</text>
<text x="69.8" y="110.3">Q2</text>
<text x="69.8" y="113.2">Q3</text>
<text x="112.6" y="110.3">DQ1</text>
<text x="112.6" y="113.2">DQ2</text>
<text x="121.8" y="113.2">VREF</text>
<text x="58.9" y="116">D4</text>
<text x="58.9" y="118.9">D5</text>
<text x="69.8" y="116">Q4</text>
<text x="69.8" y="118.9">Q5</text>
<text x="112.6" y="116">DQ3</text>
<text x="112.6" y="118.9">DQ4</text>
<text x="123.2" y="118.9">OUT</text>
<text x="58.9" y="121.8">D6</text>
<text x="58.9" y="124.7">D7</text>
<text x="69.8" y="121.8">Q6</text>
<text x="69.8" y="124.7">Q7</text>
<text x="112.6" y="121.8">DQ5</text>
<text x="112.6" y="124.7">DQ6</text>
<text x="58.9" y="127.5">D8</text>
<text x="69.8" y="127.5">Q8</text>
<text x="112.6" y="127.5">DQ7</text>
<text x="112.6" y="130.4">GAIN</text>
<text x="58.9" y="133.3">CLK</text>
<text x="58.9" y="139">OE</text>
</g>
<g font-size="2.1">
<text x="30.2" y="2.2">5</text>
<text x="84.7" y="2.2">4</text>
<text x="139.2" y="2.2">3</text>
<text x="193.8" y="2.2">2</text>
<text x="248.3" y="2.2">1</text>
<text x=".8" y="29.8">D</text>
<text x="276.3" y="29.8">D</text>
<text x=".8" y="80.1">C</text>
<text x="276.3" y="80.1">C</text>
<text x=".8" y="130.3">B</text>
<text x="276.3" y="130.3">B</text>
<text x=".8" y="180.5">A</text>
<text x="276.3" y="180.5">A</text>
<text x="30.2" y="206">5</text>
<text x="84.7" y="206">4</text>
<text x="139.2" y="206">3</text>
<text x="193.8" y="206">2</text>
<text x="248.3" y="206">1</text>
</g>
</svg>
